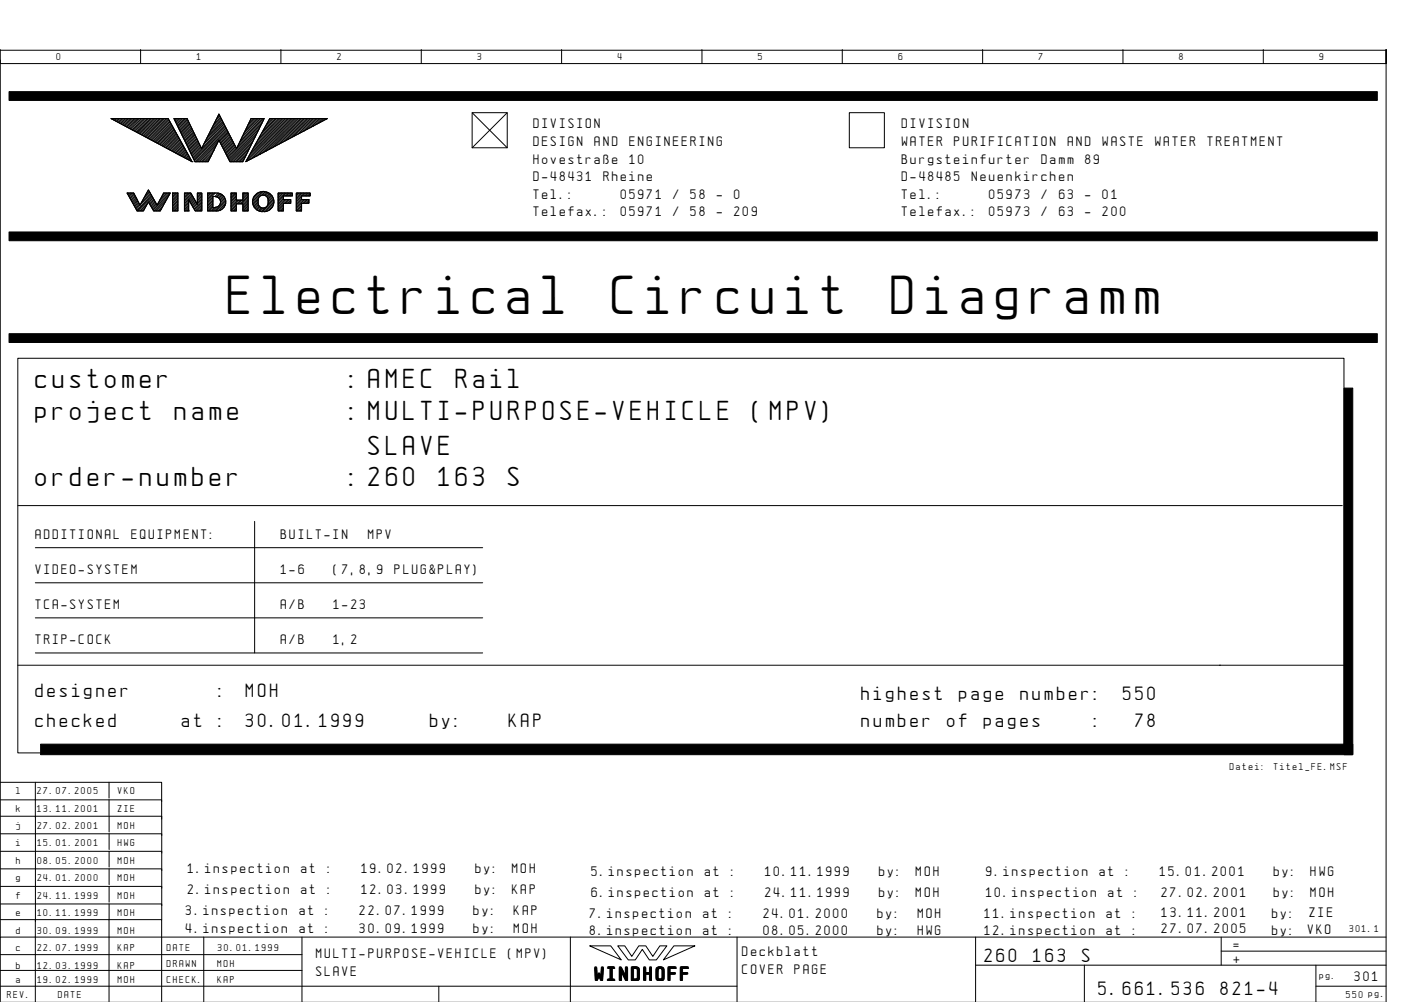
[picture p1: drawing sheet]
<svg xmlns="http://www.w3.org/2000/svg" width="399mm" height="286mm" viewBox="0 0 399 286" stroke-linecap="round" stroke-linejoin="round" font-family="sans-serif">
<g fill="none" stroke="#000" stroke-width=".29">
<path d="M.1 14.1v4h395v-4v271.6M.1 17.1v250M.1 14.3h395M40.1 14.1v4M80.1 14.1v4M120.1 14.1v4M160.1 14.1v4M200.1 14.1v4M240.1 14.1v4M280.1 14.1v4M320.1 14.1v4M360.1 14.1v4"/>
<path d="M31.6 33.8h16.3l6.8 12.3zM32 33.8l-.2 .1M32.4 33.8l-.3 .2M32.8 33.8l-.4 .4M33.2 33.8l-.6 .5M33.7 33.8l-.8 .7M34.1 33.8l-.9 .8M34.5 33.8l-1 1M35 33.8l-1.3 1.1M35.3 33.8l-1.2 1.3M35.8 33.8l-1.5 1.4M36.2 33.8l-1.6 1.6"/>
<path d="M36.6 33.8l-1.7 1.7M37.1 33.8l-1.9 1.9M37.4 33.8l-2 2M37.9 33.8l-2.2 2.2M38.3 33.8l-2.3 2.3M38.7 33.8l-2.5 2.5M39.1 33.8l-2.6 2.6M39.5 33.8l-2.7 2.8M39.8 33.8l-2.7 2.9M40.3 33.8l-2.9 3.1M40.7 33.8l-3.1 3.2M41.1 33.8l-3.2 3.4"/>
<path d="M41.6 33.8l-3.4 3.5M42 33.8l-3.5 3.6M42.4 33.8l-3.6 3.7M42.8 33.8l-3.8 3.9M43.2 33.8l-4.1 4.1M43.6 33.8l-4.1 4.1M44.1 33.8l-4.4 4.3M44.5 33.8l-4.5 4.4M44.9 33.8l-4.6 4.6M45.4 33.8l-4.9 4.7M45.7 33.8l-4.9 4.9M46.2 33.8l-5.1 5"/>
<path d="M46.6 33.8l-5.3 5.2M47 33.8l-5.4 5.3M47.4 33.8l-5.5 5.5M47.9 33.8l-5.8 5.6M48.1 34l-5.6 5.6M48.2 34.3l-5.5 5.4M48.4 34.5l-5.4 5.4M48.5 34.8l-5.2 5.2M48.7 35.1l-5.1 5.1M48.8 35.4l-4.9 4.9M49 35.6l-4.9 4.9M49.1 35.9l-4.7 4.7"/>
<path d="M49.3 36.1l-4.6 4.7M49.4 36.4l-4.5 4.5M49.6 33.8h3.7l4.2 8.5 4.9-9.8 5 9.8 4.1-8.5h3.8l-6.1 12.3h-3.7l-3.1-6.2-3.1 6.2h-3.7zM49.6 36.7l-4.4 4.3M49.7 36.9l-4.2 4.3M49.9 37.3l-4.2 4M50 33.8l-.3 .2M50 37.5l-4 3.9M50.2 37.8l-3.8 3.8M50.3 38l-3.8 3.8M50.3 33.8l-.4 .5M50.5 38.3l-3.7 3.6"/>
<path d="M50.6 38.5l-3.5 3.5M50.8 38.8l-3.5 3.4M50.8 33.8l-.8 .7M50.9 39l-3.3 3.4M51.1 39.4l-3.2 3.1M51.2 39.6l-3.1 3.1M51.2 33.8l-1.1 1.1M51.4 39.9l-2.9 2.9M51.6 33.8l-1.3 1.3M52 33.8l-1.6 1.7M52.5 33.8l-2 2M52.9 33.8l-2.2 2.2"/>
<path d="M53.3 33.8l4.2 8.5 4.9-9.8 5 9.8 4.2-8.5h3.7l-6.1 12.3h-3.6l-3.2-6.2-3.1 6.2h-3.7M53.3 33.8l-2.5 2.5M53.3 33.8h-3.7l6 12.3M53.5 34l-2.6 2.6M53.6 34.3l-2.5 2.6M53.8 34.6l-2.6 2.6M53.9 34.9l-2.5 2.5M53.9 35.2l-2.4 2.5M54.1 35.5l-2.4 2.4M54.2 35.8l-2.4 2.4M54.4 36l-2.5 2.5M54.5 36.4l-2.5 2.4"/>
<path d="M54.7 36.6l-2.5 2.4M54.8 36.9l-2.4 2.5M54.9 37.2l-2.4 2.4M55 37.5l-2.4 2.4M55.2 37.8l-2.5 2.4M55.4 38l-2.5 2.5M55.5 38.2l-2.5 2.6M55.6 38.5l-2.4 2.6M55.7 38.8l-2.4 2.5M55.9 39.1l-2.4 2.5M56 39.4l-2.4 2.5M56.2 39.6l-2.5 2.6"/>
<path d="M56.3 39.9l-2.4 2.6M62.4 32.6l-.1 .1M62.5 32.8l-.6 .7M62.7 33.1l-1.2 1.2M62.9 33.4l-1.8 1.8M63 33.7l-2.3 2.3M63.2 34l-3 2.9M63.3 34.3l-3.4 3.5M63.4 34.5l-4 4.1M63.6 34.9l-4.7 4.5M63.7 35.1l-5.2 5.2M63.8 35.4l-5.8 5.8"/>
<path d="M64 35.7l-6.3 6.3M64.1 36l-9.1 9M64.3 36.2l-9.1 9.1M64.4 36.5l-9 9M64.6 36.8l-9.2 9M64.7 37.1l-9.1 9M64.9 37.3l-8.9 8.8M65 37.6l-2.5 2.5M65.1 37.9l-2.5 2.4M65.3 38.1l-2.5 2.5M65.4 38.4l-2.5 2.5M65.6 38.7l-2.6 2.5"/>
<path d="M65.7 39l-2.5 2.4M65.8 39.2l-2.5 2.6M66 39.5l-2.6 2.5M66.2 39.8l-2.6 2.6M71.7 33.8l-.3 .3M72.2 33.8l-1.2 1.1M72.3 39.9l-6.2 6.2M72.6 33.8l-2 2M72.7 39.1l-7 7M73 33.8l-2.8 2.8M73.1 38.3l-7.6 7.6M73.4 33.8l-3.6 3.6"/>
<path d="M73.5 37.5l-8.2 8.2M73.8 33.8l-4.4 4.3M73.9 36.7l-8.7 8.7M74.3 35.9l-9.3 9.2M74.3 33.8l-5.3 5.2M74.7 33.8l-6 6M74.7 35.1l-7.3 7.2M75.1 34.3l-7.2 7.1M75.1 33.8l-6.8 6.8M76.9 33.8h16.4l-23.3 12.3zM77.2 33.8l-.6 .6M77.6 33.8l-1.5 1.5"/>
<path d="M78 33.8l-2.4 2.5M78.5 33.8l-3.4 3.5M78.8 33.8l-4.2 4.3M79.3 33.8l-5.3 5.2M79.7 33.8l-6.2 6.1M80.1 33.8l-7.1 7.1M80.6 33.8l-8.2 8.1M80.9 33.8l-9 9M81.4 33.8l-10 10M81.8 33.8l-10.9 10.9M82.2 33.8l-11.9 11.8M82.6 33.8l-12.1 12.1"/>
<path d="M83.1 33.8l-11.7 11.6M83.5 33.8l-11.2 11.2M83.8 33.8l-10.6 10.7M84.3 33.8l-10.2 10.3M84.7 33.8l-9.7 9.7M85.1 33.8l-9.2 9.3M85.6 33.8l-8.9 8.8M86 33.8l-8.4 8.3M86.4 33.8l-7.9 7.8M86.8 33.8l-7.4 7.4M87.2 33.8l-6.9 6.9M87.7 33.8l-6.5 6.4"/>
<path d="M88.1 33.8l-6 5.9M88.5 33.8l-5.5 5.4M89 33.8l-5.2 5M89.3 33.8l-4.5 4.5M89.8 33.8l-4.1 4.1M90.2 33.8l-3.6 3.6M90.6 33.8l-3.1 3.1M91.1 33.8l-2.7 2.6M91.4 33.8l-2.1 2.2M91.8 33.8l-1.6 1.7M92.2 33.8l-1.1 1.2M92.6 33.8l-.6 .7"/>
<path d="M93.1 33.8l-.2 .2M134.6 32.1h10v10h-10zM134.6 32.1l10 10M144.6 32.1l-10 10M242.1 32.1h10v10h-10zM36.2 55h1.9l1.8 3.5 2.4-4.4 2.5 4.4 1.8-3.5h1.9l-2.8 5.1h-1.9l-1.5-2.5-1.4 2.5h-1.8zM36.4 55l-.1 .1M36.7 55l-.2 .3M37.2 55l-.6 .6M37.6 55l-.9 .8M38 55l-1.1 1.2M38.2 55.2l-1.1 1.2"/>
<path d="M38.4 55.5l-1.2 1.2M38.6 55.8l-1.2 1.2M38.7 56l-1.2 1.3M38.9 56.3l-1.3 1.2M39 56.6l-1.2 1.2M39.1 56.8l-1.1 1.2M39.1 57.1l-1 1.2M39.3 57.3l-1.1 1.3M39.5 57.7l-1.1 1.1M39.6 57.9l-1 1.3M39.7 58.2l-1 1.3M41 59.9l-.3 .2"/>
<path d="M41.6 58.9l-1.2 1.2M42.1 58l-2.2 2.1M42.4 54.3l-.3 .4M42.6 54.6l-1 1M42.7 54.8l-1.7 1.7M42.9 55.1l-2.4 2.4M43.1 55.4l-4.2 4.3M43.2 55.6l-4.2 4.4M43.4 55.9l-4.3 4.2M43.5 56.2l-4 3.9M43.6 56.4l-1.2 1.3M43.8 56.8l-1.3 1.1"/>
<path d="M44 57l-1.3 1.2M44.1 57.3l-1.3 1.2M44.2 57.5l-1.1 1.3M44.4 57.8l-1.2 1.2M44.6 58.1l-1.2 1.2M44.7 58.3l-1.2 1.3M46 59.5l-.6 .6M46.6 58.6l-1.6 1.5M46.7 55l-.2 .2M47.1 57.6l-2.5 2.5M47.1 55l-1.1 1.2M47.5 55l-2 2.1"/>
<path d="M47.6 56.6l-3.5 3.5M48 55l-3 3M48.1 55.7l-4.3 4.4M48.4 55l-4.8 4.8M49.3 55l-.1 .1M49.6 55l-.4 .5M50.1 55l-.9 .9M50.5 55l-1.3 1.3M50.7 55v5.1h-1.5M50.7 59.9l-.3 .2M50.7 59.5l-.7 .6M50.7 59.1l-1.1 1"/>
<path d="M50.7 58.6l-1.5 1.5M50.7 58.2l-1.5 1.5M50.7 57.8l-1.5 1.5M50.7 57.3l-1.5 1.5M50.7 57l-1.5 1.5M50.7 56.5l-1.5 1.5M50.7 56.1l-1.5 1.5M50.7 55.7l-1.5 1.5M50.7 55.2l-1.5 1.6M50.7 55h-1.5v5.1M51.5 40.2l-2.7 2.7M51.7 40.5l-2.7 2.6"/>
<path d="M51.8 40.7l-2.5 2.6M52 41l-2.4 2.4M52.1 41.3l-2.2 2.2M52.3 41.5l-2.2 2.2M52.4 41.8l-2 2.1M52.6 55h.1M52.6 42l-1.9 2M52.6 55h1.8l1.8 3.2v-3.2h1.3v5.1h-1.8l-1.9-3.2v3.2h-1.2zM52.6 55h1.8l1.9 3.2v-3.2h1.2v5.1h-1.8l-1.9-3.2v3.2h-1.2zM52.7 42.4l-1.8 1.8M52.9 42.7l-1.7 1.6M53 55l-.4 .5"/>
<path d="M53 42.9l-1.5 1.5M53.2 43.2l-1.4 1.3M53.3 43.5l-1.3 1.2M53.5 55l-.9 .9M53.5 43.7l-1.1 1.1M53.6 44l-1 1M53.8 44.3l-.9 .8M53.8 59.7l-.4 .4M53.8 59.3l-.9 .8M53.8 58.9l-1.2 1.2M53.8 58.5l-1.2 1.2M53.8 58l-1.2 1.3"/>
<path d="M53.8 57.7l-1.2 1.1M53.8 57.2l-1.2 1.3M53.9 55l-1.3 1.3M53.9 44.5l-.7 .8M54 44.8l-.5 .6M54.1 45l-.4 .5M54.2 55l-1.6 1.8M54.3 45.3l-.4 .4M54.4 45.6l-.2 .2M54.5 55.2l-1.9 2M54.6 45.8l-.2 .1M54.7 55.5l-2.1 2.1"/>
<path d="M54.8 46.1h.1M54.8 55.7l-2.2 2.3M55 56l-1.1 1.1M55.1 56.2l-1.1 1.1M55.3 56.5l-1.2 1.2M55.4 56.8l-1.1 1.1M55.6 57.1l-1.2 1.1M55.7 57.3l-1.1 1.1M55.9 57.6l-1.1 1.1M56 57.9l-1.1 1.1M56.2 58.1l-1.2 1.1M56.4 55l-.1 .1"/>
<path d="M56.5 40.3l-2.6 2.4M56.5 40.5l-2.4 2.5M56.7 40.9l-2.5 2.4M56.8 55l-.5 .5M56.9 41.1l-2.5 2.5M57 41.4l-2.6 2.5M57.2 41.7l-2.6 2.5M57.2 55l-.9 .9M57.3 42l-2.5 2.4M57.4 42.2l-2.5 2.6M57.5 59.7l-.4 .4M57.5 59.3l-.8 .8"/>
<path d="M57.5 58.9l-1.2 1.2M57.5 58.5l-1.7 1.6M57.5 58l-1.9 2.1M57.5 57.7l-2.1 2M57.5 57.2l-2.2 2.3M57.5 56.8l-1.2 1.2M57.5 56.4l-1.2 1.3M57.5 55.9l-1.2 1.3M57.5 55.6l-1.2 1.2M57.5 55.1l-1.2 1.3M59.2 55a5.1 5.1 0 0 1 4.2 .6 2.55 2.55 0 0 1 .8 2.8 2.55 2.55 0 0 1-2.4 1.7h-2.6zM59.3 55l-.1 .2"/>
<path d="M59.7 45.4l-.8 .7M59.8 55l-.6 .6M60.2 44.6l-1.6 1.5M60.2 55l-1 1M60.6 43.7l-2.5 2.4M60.6 55l-1.4 1.4M60.7 56h.6h-.6v3.2zM60.7 59.2h.7M60.7 59.2l-1.1 .9M60.7 58.7l-1.4 1.4M60.7 58.3l-1.5 1.5M60.7 57.9l-1.5 1.5"/>
<path d="M60.7 57.4l-1.5 1.5M60.7 57.1l-1.5 1.5M60.7 56.6l-1.5 1.5M60.8 56l-1.6 1.7M61 42.9l-3.3 3.2M61 55l-1.8 1.8M61.1 59.2l-1 .9M61.4 56.1a1.5 1.5 0 0 1 1.5 1.5 1.5 1.5 0 0 1-1.5 1.5M61.4 42l-4.1 4.1M61.4 55l-2.2 2.3M61.5 59.2l-1 .9M61.8 41.2l-4.9 4.9"/>
<path d="M62.1 58.9l-1.2 1.2M62.2 55l-.9 1M62.3 40.3l-5.9 5.8M62.5 55.1l-.9 1M62.9 55.2l-1 1M63.2 55.3l-1 1M63.4 55.6l-1 .8M63.6 55.7l-1 1M63.8 55.9l-1 1.1M64 56.2l-1.1 1.1M64.1 56.4l-1.2 1.3M64.2 58.5l-1.5 1.6"/>
<path d="M64.3 56.8l-1.6 1.5M64.4 57.1l-3 3M64.4 57.5l-2.7 2.6M64.4 57.9l-2.3 2.2M65.9 55h1.5v2.1h1.8v-2.1h1.5v5.1h-1.5v-2h-1.8v2h-1.5zM66 55l-.2 .1M66.3 40.1l-2.5 2.5M66.4 55l-.6 .6M66.4 40.3l-2.5 2.6M66.5 40.6l-2.5 2.6M66.7 40.9l-2.5 2.6M66.8 41.2l-2.5 2.5"/>
<path d="M66.9 55l-1.1 1M67 41.4l-2.6 2.6M67.1 41.8l-2.5 2.5M67.3 55l-1.5 1.4M67.3 42l-2.6 2.6M67.3 57.1v-2.1h-1.5v5.1h1.5v-2h1.9v2M67.3 57.1h1.9v-2.1h1.5v5.1h-1.5M67.3 55.3l-1.5 1.5M67.3 55.8l-1.5 1.5M67.3 56.2l-1.5 1.5M67.3 56.6l-1.5 1.5M67.3 57.1l-1.5 1.5"/>
<path d="M67.3 58.3l-1.5 1.5M67.3 58.7l-1.4 1.4M67.3 59.2l-.9 .9M67.3 59.6l-.5 .5M67.3 60l-.1 .1M67.4 42.4l-2.5 2.4M67.8 57.1l-2 1.8M68.2 57.1l-2.4 2.3M68.6 57.1l-1 1M68.9 57.1l-.9 1M69.4 55l-.2 .1M69.4 45.7l-.4 .4"/>
<path d="M69.8 55l-.6 .6M69.8 44.9l-1.2 1.2M70.2 55l-1 1M70.3 44.1l-2.1 2M70.6 55l-1.4 1.4M70.7 43.3l-2.9 2.8M70.7 55.3l-1.5 1.5M70.7 55.8l-2.3 2.3M70.7 56.2l-1.9 1.9M70.7 56.6l-1.5 1.5M70.7 57.1l-1.5 1.5M70.7 57.4l-1.5 1.5"/>
<path d="M70.7 57.9l-1.5 1.5M70.7 58.2l-1.5 1.5M70.7 58.7l-1.5 1.4M70.7 59.2l-1 .9M70.7 59.5l-.6 .6M70.7 60l-.2 .1M71 42.4l-3.7 3.7M71.5 41.6l-4.5 4.5M71.8 40.8l-5.3 5.3M73.6 57.1l-1.4 1.5M73.6 57.5l-1.3 1.3M73.6 57.9l-1.2 1.2"/>
<path d="M73.7 56.6l-1.6 1.6M73.7 58.3l-1.1 1M73.8 54.8l-1.6 1.6M73.8 58.6l-1 .9M73.8 56.2a1.42 1.42 0 0 1 1.6-.5 1.42 1.42 0 0 1 1 1.3 1.55 1.55 0 0 1-.5 2 1.55 1.55 0 0 1-2.1-.3l-.2-1.7zM73.9 58.8l-.8 .9M74.2 55.9a1.57 1.57 0 0 1 1.8 .1 1.57 1.57 0 0 1 .4 1.9 1.43 1.43 0 0 1-1.4 1.4 1.43 1.43 0 0 1-1.4-1.4 1.9 1.9 0 0 1 .6-2zM74.2 59.1l-.9 .8M74.3 54.7l-2.3 2.3M74.5 59.2l-.9 .9M74.8 59.3l-.9 .8M74.8 54.7a2.85 2.85 0 0 0-2.8 2.8 2.85 2.85 0 0 0 2.8 2.8"/>
<path d="M74.8 54.6h.4M74.8 54.6l-2.9 2.9M74.9 54.6h.3M75 54.6h.1M75.2 59.3l-1 .8M75.2 54.7a2.85 2.85 0 0 1 2.9 2.8 2.85 2.85 0 0 1-2.9 2.8M75.2 54.6l-3.2 3.3M75.6 54.7l-1 1M75.8 59.2l-1.2 1M76 54.7l-.9 .9M76.2 54.8l-.7 .9M76.5 54.9l-.8 .9"/>
<path d="M76.8 55.1l-.8 .9M77 55.2l-.8 1M77.2 55.5l-.9 .9M77.5 55.7l-1.2 1.1M77.6 55.9l-1.2 1.2M77.8 56.2l-1.4 1.4M77.8 58.8l-1.4 1.3M77.9 56.5l-1.5 1.5M78 56.8l-1.8 1.8M78 58.1l-2.1 2M78.1 57.2l-3.2 3M78.1 57.7l-2.7 2.5"/>
<path d="M79.3 55h4v.9h-2.5v1h2.1v1h-2.1v2.2h-1.5zM79.3 55h4v.9h-2.5v1h2.1v1.1h-2.1v2.1h-1.5zM79.4 55l-.1 .1M79.9 55l-.6 .6M80.2 55l-.9 .9M80.7 55l-1.4 1.4M80.8 56.2l-1.5 1.5M80.8 56.6l-1.5 1.5M80.8 58.2l-1.5 1.5M80.8 58.7l-1.5 1.4M80.8 59.2l-1.1 .9M80.8 59.5l-.6 .6"/>
<path d="M80.8 60l-.2 .1M80.9 56.9l-1.6 1.6M81.1 55l-1.8 1.8M81.3 56.9l-2 2M81.5 55l-2.2 2.2M81.7 56.9l-2.4 2.5M82 55l-.9 .8M82.2 56.9l-1.1 1M82.3 55l-.8 .8M82.6 56.9l-1.1 1M82.8 55l-.8 .8M82.9 57.1l-.9 .8"/>
<path d="M82.9 57.4l-.5 .5M82.9 57.9h-.1M83.2 55l-.9 .8M83.3 55.3l-.5 .5M83.3 55.8h-.1M84.5 55h3.9v.9h-2.4v1h2.1v1.1h-2.1v2.1h-1.5zM84.8 55l-.3 .4M85.3 55l-.8 .8M85.7 55l-1.2 1.2M86 56l-1.5 1.5M86 56.4l-1.5 1.5M86 56.8l-1.5 1.5"/>
<path d="M86 58.1l-1.5 1.5M86 58.6l-1.5 1.5M86 58.9l-1.3 1.2M86 59.4l-.8 .7M86 59.8l-.4 .3M86.1 55l-1.6 1.7M86.3 56.9l-1.8 1.9M86.6 55l-2.1 2.1M86.8 56.9l-2.3 2.3M87 55l-.9 .8M87.2 56.9l-1 1M87.4 55l-.8 .8"/>
<path d="M87.6 56.9l-1 1M87.8 55l-.8 .8M88.1 56.9v1h-2.2v2.2M88.1 56.9h-2.1v-1h2.4v-.9h-3.9v5.1h1.5M88.1 56.9l-1.1 1M88.1 57.3l-.7 .6M88.1 57.7l-.3 .2M88.3 55l-.9 .8M88.4 55.2l-.6 .6M88.4 55.6l-.2 .2M53.8 60.1h.1M74.8 60.2h.4"/>
<path d="M5.1 102.1h378v112.5h-378zM5.1 144.1h377.5M10.1 156.1h127.5M72.6 148.6v37.5M10.1 166.1h127.5M10.1 176.1h127.5M5.1 189.6h378.5M10.1 186.1h127.5M347.6 189.6h.1M.1 223h46v5.5M.1 228h46v5.5M.1 232.7h46v5.5"/>
<path d="M.1 237.7h46v5.5M10.1 223v10M10.1 232.7v30M31.1 223v4.5M31.1 228v4.5M31.1 232.7v4.5M31.1 237.7v4.5M.1 242.7h46v5.5M.1 247.7h46v5.5M.1 252.7h46v5.5M.1 257.7h46v4.5M31.1 242.7v4.5"/>
<path d="M31.1 247.7v4.5M31.1 252.7v4.5M31.1 257.7v27.9M.1 262.2h46v23.5M10.1 262.2v23.4M58.1 267.1v18.6M86.1 272.1h-86M86.1 276.6h-86M86.1 267.1v18.6M162.6 267.1v18.6M168.1 269.6h6l3 4zM176.1 269.6h2l2 3 2-3h2l2 3 2-3h2l-3 4h-2l-2-3-2 3h-2z"/>
<path d="M192.1 269.6h6l-9 4zM210.1 267.1v18.6M278.1 275.1h117M278.1 267.1v18.6M309.1 275.1v10.6M348.1 271.1h47M348.1 267.1v8M375.1 275.1v10.6M395.1 267.1h-395v18.6M125.1 281.1v4.6M210.1 281.1h-210M375.1 281.1h20"/>
</g>
<path d="M2.6 26.1h390v2.5h-390zM2.6 66.1h390v2.5h-390zM2.6 95.1h390v2.5h-390zM383.1 110.6h2.5v104.5h-2.5zM11.6 212.1h374v3h-374z" fill="#000" stroke="#000" stroke-width=".29"/>
<g font-size="12.5">
<text x="65.1" y="89.6">Electrical</text>
<text x="174.5" y="89.6">Circuit</text>
<text x="254.1" y="89.6">Diagramm</text>
</g>
<g font-size="6.2">
<text x="10.1" y="110.6">customer</text>
<text x="99.6" y="110.6">:AMEC</text>
<text x="129.9" y="110.6">Rail</text>
<text x="10.1" y="119.6">project</text>
<text x="49.9" y="119.6">name</text>
<text x="99.6" y="119.6">:MULTI-PURPOSE-VEHICLE</text>
<text x="214.5" y="119.6">(MPV)</text>
<text x="105.1" y="129.6">SLAVE</text>
<text x="10.1" y="138.6">order-number</text>
<text x="99.6" y="138.6">:260</text>
<text x="125" y="138.6">163</text>
<text x="144.9" y="138.6">S</text>
</g>
<g font-size="4.4">
<text x="10.1" y="198.6">designer</text>
<text x="62.3" y="198.6">:</text>
<text x="70.1" y="198.6">MOH</text>
<text x="245.6" y="199.6">highest</text>
<text x="273.4" y="199.6">page</text>
<text x="290.8" y="199.6">number:</text>
<text x="320.1" y="199.6">550</text>
<text x="10.1" y="207.1">checked</text>
<text x="51.9" y="207.1">at</text>
<text x="62.3" y="207.1">:</text>
<text x="70.1" y="207.1">30.01.1999</text>
<text x="122.6" y="207.1">by:</text>
<text x="145.1" y="207.1">KAP</text>
<text x="245.6" y="207.1">number</text>
<text x="270" y="207.1">of</text>
<text x="280.4" y="207.1">pages</text>
<text x="311.7" y="207.1">:</text>
<text x="323.6" y="207.1">78</text>
<text x="280.6" y="274.1">260</text>
<text x="294.5" y="274.1">163</text>
<text x="308.4" y="274.1">S</text>
<text x="169.5" y="279.3">WINDHOFF</text>
<text x="313.1" y="283.6">5.661.536</text>
<text x="347.9" y="283.6">821-4</text>
</g>
<g font-size="3.1">
<text x="152.1" y="36.6">DIVISION</text>
<text x="152.1" y="41.6">DESIGN</text>
<text x="169.5" y="41.6">AND</text>
<text x="179.4" y="41.6">ENGINEERING</text>
<text x="257.1" y="36.6">DIVISION</text>
<text x="257.1" y="41.6">WATER</text>
<text x="272" y="41.6">PURIFICATION</text>
<text x="304.3" y="41.6">AND</text>
<text x="314.3" y="41.6">WASTE</text>
<text x="329.2" y="41.6">WATER</text>
<text x="344.1" y="41.6">TREATMENT</text>
<text x="152.1" y="46.6">Hovestra·e</text>
<text x="179.4" y="46.6">10</text>
<text x="257.1" y="46.6">Burgsteinfurter</text>
<text x="296.9" y="46.6">Damm</text>
<text x="309.3" y="46.6">89</text>
<text x="152.1" y="51.6">D-48431</text>
<text x="172" y="51.6">Rheine</text>
<text x="257.1" y="51.6">D-48485</text>
<text x="277" y="51.6">Neuenkirchen</text>
<text x="152.1" y="56.6">Tel.:</text>
<text x="177" y="56.6">05971</text>
<text x="191.9" y="56.6">/</text>
<text x="196.9" y="56.6">58</text>
<text x="204.3" y="56.6">-</text>
<text x="209.3" y="56.6">0</text>
<text x="257.1" y="56.6">Tel.:</text>
<text x="282" y="56.6">05973</text>
<text x="296.9" y="56.6">/</text>
<text x="301.9" y="56.6">63</text>
<text x="309.3" y="56.6">-</text>
<text x="314.3" y="56.6">01</text>
<text x="152.1" y="61.6">Telefax.:</text>
<text x="177" y="61.6">05971</text>
<text x="191.9" y="61.6">/</text>
<text x="196.9" y="61.6">58</text>
<text x="204.3" y="61.6">-</text>
<text x="209.3" y="61.6">209</text>
<text x="257.1" y="61.6">Telefax.:</text>
<text x="282" y="61.6">05973</text>
<text x="296.9" y="61.6">/</text>
<text x="301.9" y="61.6">63</text>
<text x="309.3" y="61.6">-</text>
<text x="314.3" y="61.6">200</text>
<text x="10.1" y="153.6">ADDITIONAL</text>
<text x="37.4" y="153.6">EQUIPMENT:</text>
<text x="80.1" y="153.6">BUILT-IN</text>
<text x="105" y="153.6">MPV</text>
<text x="10.1" y="163.6">VIDEO-SYSTEM</text>
<text x="80.1" y="163.6">1-6</text>
<text x="95.1" y="163.6">(7,8,9</text>
<text x="112.5" y="163.6">PLUG&amp;PLAY)</text>
<text x="10.1" y="173.6">TCA-SYSTEM</text>
<text x="80.1" y="173.6">A/B</text>
<text x="95.1" y="173.6">1-23</text>
<text x="10.1" y="183.6">TRIP-COCK</text>
<text x="80.1" y="183.6">A/B</text>
<text x="95.1" y="183.6">1,2</text>
<text x="53.5" y="249">1.inspection</text>
<text x="85.8" y="249">at</text>
<text x="93.3" y="249">:</text>
<text x="103" y="249">19.02.1999</text>
<text x="135.5" y="249">by:</text>
<text x="146" y="249">MOH</text>
<text x="168.6" y="249.6">5.inspection</text>
<text x="200.9" y="249.6">at</text>
<text x="208.4" y="249.6">:</text>
<text x="218.1" y="249.6">10.11.1999</text>
<text x="250.6" y="249.6">by:</text>
<text x="261.1" y="249.6">MOH</text>
<text x="281.1" y="249.6">9.inspection</text>
<text x="313.4" y="249.6">at</text>
<text x="320.9" y="249.6">:</text>
<text x="330.6" y="249.6">15.01.2001</text>
<text x="363.1" y="249.6">by:</text>
<text x="373.6" y="249.6">HWG</text>
<text x="53.5" y="254.9">2.inspection</text>
<text x="85.8" y="254.9">at</text>
<text x="93.3" y="254.9">:</text>
<text x="103" y="254.9">12.03.1999</text>
<text x="135.5" y="254.9">by:</text>
<text x="146" y="254.9">KAP</text>
<text x="168.6" y="255.6">6.inspection</text>
<text x="200.9" y="255.6">at</text>
<text x="208.4" y="255.6">:</text>
<text x="218.1" y="255.6">24.11.1999</text>
<text x="250.6" y="255.6">by:</text>
<text x="261.1" y="255.6">MOH</text>
<text x="281.1" y="255.6">10.inspection</text>
<text x="315.9" y="255.6">at</text>
<text x="323.4" y="255.6">:</text>
<text x="331.1" y="255.6">27.02.2001</text>
<text x="363.1" y="255.6">by:</text>
<text x="373.6" y="255.6">MOH</text>
<text x="53" y="261">3.inspection</text>
<text x="85.3" y="261">at</text>
<text x="92.8" y="261">:</text>
<text x="102.5" y="261">22.07.1999</text>
<text x="135" y="261">by:</text>
<text x="146.5" y="260.9">KAP</text>
<text x="168.1" y="261.6">7.inspection</text>
<text x="200.4" y="261.6">at</text>
<text x="207.9" y="261.6">:</text>
<text x="217.6" y="261.6">24.01.2000</text>
<text x="250.1" y="261.6">by:</text>
<text x="261.6" y="261.6">MOH</text>
<text x="280.6" y="261.6">11.inspection</text>
<text x="315.4" y="261.6">at</text>
<text x="322.9" y="261.6">:</text>
<text x="331.1" y="261.5">13.11.2001</text>
<text x="362.6" y="261.6">by:</text>
<text x="373.3" y="261.3">ZIE</text>
<text x="53" y="265.9">4.inspection</text>
<text x="85.3" y="265.9">at</text>
<text x="92.8" y="265.9">:</text>
<text x="102.5" y="265.9">30.09.1999</text>
<text x="135" y="265.9">by:</text>
<text x="146.5" y="265.9">MOH</text>
<text x="168.1" y="266.6">8.inspection</text>
<text x="200.4" y="266.6">at</text>
<text x="207.9" y="266.6">:</text>
<text x="217.6" y="266.6">08.05.2000</text>
<text x="250.1" y="266.6">by:</text>
<text x="261.6" y="266.6">HWG</text>
<text x="280.6" y="266.6">12.inspection</text>
<text x="315.4" y="266.6">at</text>
<text x="322.9" y="266.6">:</text>
<text x="331.1" y="265.9">27.07.2005</text>
<text x="362.6" y="266.6">by:</text>
<text x="372.8" y="266.2">VKO</text>
<text x="90.1" y="273.1">MULTI-PURPOSE-VEHICLE</text>
<text x="144.8" y="273.1">(MPV)</text>
<text x="211.6" y="272.6">Deckblatt</text>
<text x="351.6" y="270.6">=</text>
<text x="351.6" y="274.6">+</text>
<text x="90.1" y="278.1">SLAVE</text>
<text x="211.6" y="277.6">COVER</text>
<text x="226.5" y="277.6">PAGE</text>
<text x="386.1" y="279.6">301</text>
</g>
<g font-size="2.3">
<text x="16.1" y="17.1">0</text>
<text x="56.1" y="17.1">1</text>
<text x="96.1" y="17.1">2</text>
<text x="136.1" y="17.1">3</text>
<text x="176.1" y="17.1">4</text>
<text x="216.1" y="17.1">5</text>
<text x="256.1" y="17.1">6</text>
<text x="296.1" y="17.1">7</text>
<text x="336.1" y="17.1">8</text>
<text x="376.1" y="17.1">9</text>
<text x="350.6" y="219.6">Datei:</text>
<text x="363.1" y="219.6">Titel_FE.MSF</text>
<text x="4.6" y="226.5">l</text>
<text x="10.6" y="226.5">27.07.2005</text>
<text x="33.6" y="226.5">VKO</text>
<text x="4.6" y="231.5">k</text>
<text x="10.6" y="231.5">13.11.2001</text>
<text x="33.6" y="231.5">ZIE</text>
<text x="4.6" y="236.2">j</text>
<text x="10.6" y="236.2">27.02.2001</text>
<text x="33.6" y="236.2">MOH</text>
<text x="4.6" y="241.2">i</text>
<text x="10.6" y="241.2">15.01.2001</text>
<text x="33.6" y="241.2">HWG</text>
<text x="4.6" y="246.2">h</text>
<text x="4.6" y="251.2">g</text>
<text x="10.6" y="246.2">08.05.2000</text>
<text x="10.6" y="251.2">24.01.2000</text>
<text x="33.6" y="246.2">MOH</text>
<text x="33.6" y="251.2">MOH</text>
<text x="4.6" y="256.2">f</text>
<text x="10.6" y="256.2">24.11.1999</text>
<text x="33.6" y="256.2">MOH</text>
<text x="4.6" y="261.2">e</text>
<text x="10.6" y="261.2">10.11.1999</text>
<text x="33.6" y="261.2">MOH</text>
<text x="4.6" y="266.2">d</text>
<text x="10.6" y="266.2">30.09.1999</text>
<text x="33.6" y="266.2">MOH</text>
<text x="384.6" y="265.6">301.1</text>
<text x="4.6" y="271.2">c</text>
<text x="10.6" y="271.2">22.07.1999</text>
<text x="33.6" y="271.2">KAP</text>
<text x="47.6" y="271.1">DATE</text>
<text x="47.6" y="275.6">DRAWN</text>
<text x="62" y="275.6">MOH</text>
<text x="62.1" y="271.1">30.01.1999</text>
<text x="4.6" y="276.2">b</text>
<text x="4.6" y="280.2">a</text>
<text x="10.6" y="276.2">12.03.1999</text>
<text x="10.6" y="280.2">19.02.1999</text>
<text x="33.6" y="276.2">KAP</text>
<text x="33.6" y="280.2">MOH</text>
<text x="47.6" y="280.1">CHECK.</text>
<text x="62" y="280.1">KAP</text>
<text x="376.1" y="279.1">pg.</text>
<text x="2.1" y="284.6">REV.</text>
<text x="16.6" y="284.6">DATE</text>
<text x="383.7" y="284.6">550 pg.</text>
</g>
</svg>
